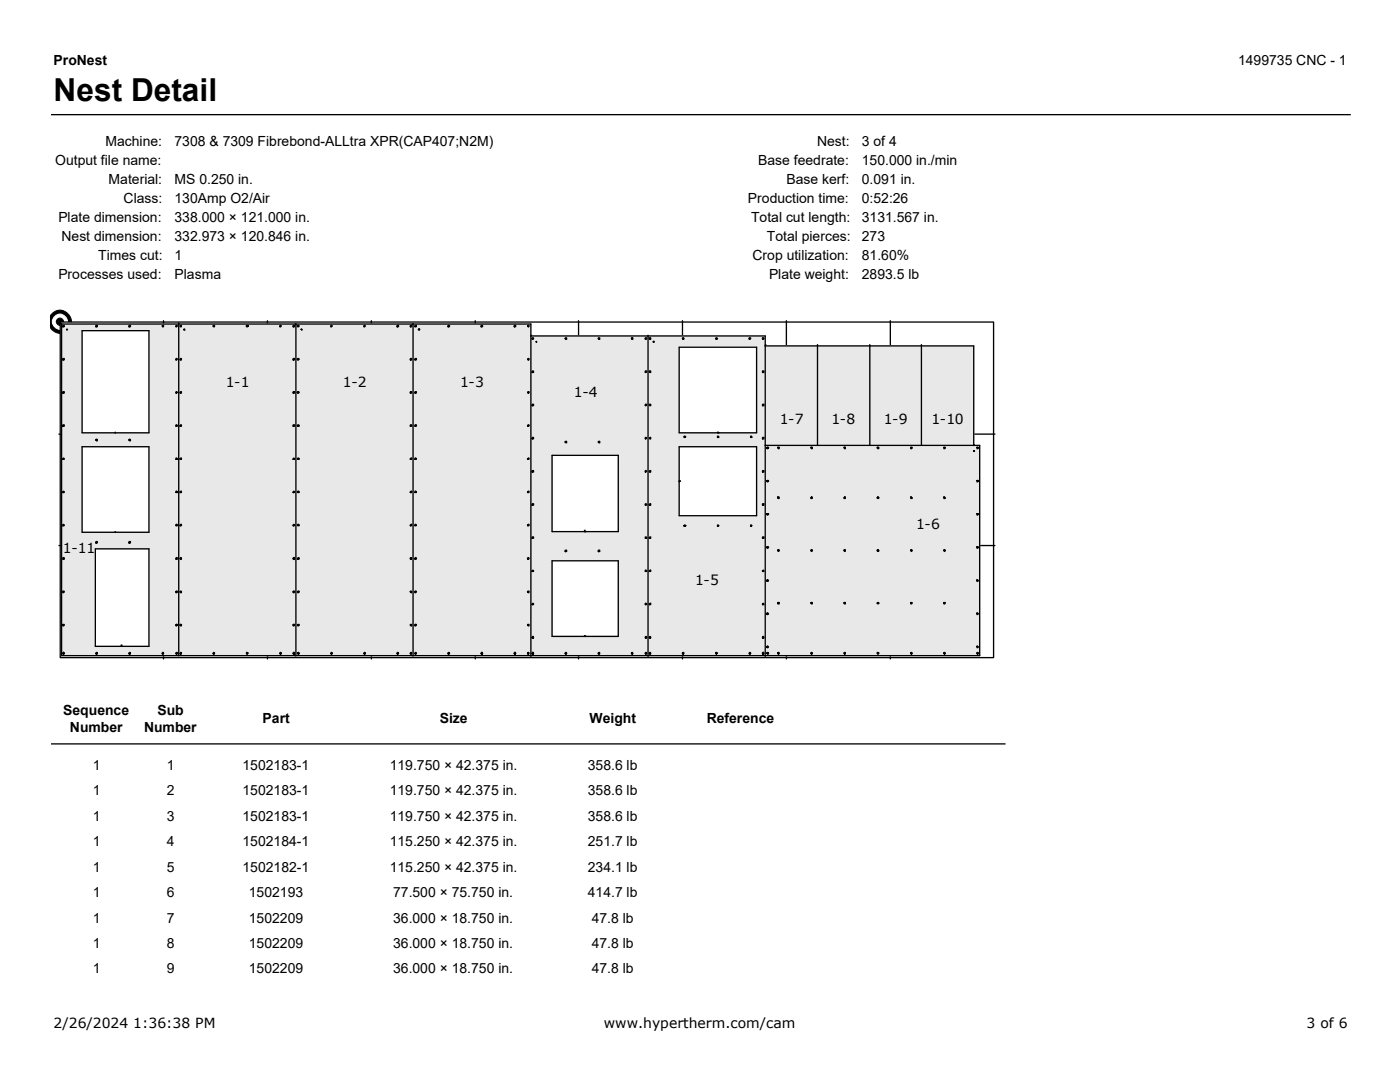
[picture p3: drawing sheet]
<svg xmlns="http://www.w3.org/2000/svg" width="279mm" height="216mm" viewBox="0 0 279 216" stroke-linecap="round" stroke-linejoin="round" font-family="sans-serif">
<path d="M10.2 22.9h259.4" fill="none" stroke="#000" stroke-width=".26"/>
<g fill="#000" stroke="#000" stroke-width=".2">
<path d="M10.4 62.6a2.28 2.28 0 0 1 3.2 0 2.28 2.28 0 0 1 0 3.2 2.28 2.28 0 0 1-3.2 0l-.3-.5v-2.2z" fill-rule="evenodd"/>
<circle cx="12" cy="64.2" r=".72"/>
</g>
<circle cx="12" cy="64.2" r="1.5" fill="#fff" stroke="#fff" stroke-width=".2"/>
<path d="M12 64.3h186.3v66.9h-186.3z" fill-rule="evenodd" fill="#fff" stroke="#000" stroke-width=".26"/>
<g fill="none" stroke="#000" stroke-width=".26">
<path d="M12 64.7h94v66.3M12.3 64.5v66.3h183.2v-41.9h-42.8M12.6 71.5h.2v.3h-.2zM12.6 71.8h.1M12.6 78.2h.2v.2h-.2zM12.6 78.4h.1M12.6 64.9h.2v.3h-.2zM12.6 65.2h.1M12.7 71.7l-.1 .1M12.7 78.3l-.1 .1M12.7 65.1l-.1 .1M13.3 65.7h.1"/>
<path d="M13.3 65.7h.2l-.2 .1zM13.3 65.7v.1M16.4 66h13.3v20.4h-13.3zM19.2 64.9h.2v.3h-.2zM19.2 65.2h.1M19.3 65.1l-.1 .1M25.8 64.9h.2v.3h-.2zM25.8 65.2h.1M25.9 65.1l-.1 .1M32.4 65.1l.2-.2v.3zM32.5 65.1h-.1l.1 .1M32.5 65.2h.1"/>
<path d="M32.6 64v.5M35.1 78.2l.3 .1-.1 .1h-.2zM35.1 78.4h.1M35.1 71.5l.3 .2-.1 .1h-.2zM35.1 71.8h.1M35.1 64.9l.3 .2-.1 .1h-.2zM35.1 65.2h.1M35.3 78.3l-.2 .1M35.3 71.7l-.2 .1M35.3 65.1l-.2 .1M35.7 64.4v66.4M36.1 78.3h-.2l.2 .1"/>
<path d="M36.1 78.2h.1v.2l-.3-.1zM36.1 78.4h.1M36.1 71.7h-.2l.2 .1M36.1 71.5h.1v.3l-.3-.1zM36.1 71.8h.1M36.1 65.1h-.2l.2 .1M36.1 64.9h.1v.3l-.3-.1zM36.1 65.2h.1M36.7 65.7h.2M36.7 65.7l.2 .1zM36.7 65.7l.2 .1M42.7 64.9h.1v.3l-.3-.1z"/>
<path d="M42.7 65.2h.1M42.8 65.1h-.3l.2 .1M49.1 65.1l.2-.2 .2 .2-.1 .1zM49.3 65.2h.1M49.4 65.1l-.1 .1M53.4 64v.5M55.9 64.9l.2 .2-.1 .1h-.1zM55.9 65.2h.1M56 65.1l-.1 .1M58.5 78.2h.3v.2h-.3zM58.5 78.4h.2M58.5 71.5h.3v.3h-.3z"/>
<path d="M58.5 71.8h.2M58.5 64.9h.3v.3h-.3zM58.5 65.2h.2M58.7 78.3l-.2 .1M58.7 71.7l-.2 .1M58.7 65.1l-.2 .1M59.1 64.7v66.1M59.5 78.2l.2 .1-.1 .1-.3-.1zM59.5 78.4h.1M59.5 71.5l.2 .2-.1 .1-.3-.1zM59.5 71.8h.1M59.5 64.9l.2 .2-.1 .1-.3-.1z"/>
<path d="M59.5 65.2h.1M59.6 78.3l-.1 .1M59.6 71.7l-.1 .1M59.6 65.1l-.1 .1M60.1 65.7h.1M60.1 65.7l.1 .1zM60.1 65.7l.1 .1M66.1 64.9l.2 .2-.1 .1h-.1zM66.1 65.2h.1M66.2 65.1l-.1 .1M72.7 64.9l.2 .2-.1 .1h-.1zM72.7 65.2h.1"/>
<path d="M72.8 65.1l-.1 .1M74.1 64v.5M79.3 64.9h.2v.3h-.2zM79.3 65.2h.1M79.4 65.1l-.1 .1M81.9 78.2h.3v.2h-.3zM81.9 78.4h.1M81.9 71.5h.3v.3h-.3zM81.9 71.8h.1M81.9 64.9h.3v.3h-.3zM81.9 65.2h.1M82 78.3l-.1 .1"/>
<path d="M82 71.7l-.1 .1M82 65.1l-.1 .1M82.4 64.7v66.1M82.8 78.2h.3v.2h-.3zM82.8 78.4h.1M82.8 71.5h.3v.3h-.3zM82.8 71.8h.1M82.8 64.9h.3v.3h-.3zM82.8 65.2h.1M83 78.3l-.2 .1M83 71.7l-.2 .1M83 65.1l-.2 .1"/>
<path d="M83.5 65.7l.1 .1 .2-.1zM83.6 65.7h.1M83.6 65.7v.1M89.4 64.9h.3v.3h-.3zM89.4 65.2h.2M89.6 65.1l-.2 .1M94.9 64v.5M96 64.9h.3v.3h-.3zM96 65.2h.2M96.2 65.1l-.2 .1M102.6 64.9h.3v.3h-.3zM102.6 65.2h.2"/>
<path d="M102.8 65.1l-.2 .1M105.4 78.2h.2v.2l-.3-.1zM105.4 78.4h.1M105.4 71.5h.2v.3l-.3-.1zM105.4 71.8h.1M105.4 64.9h.2v.3l-.3-.1zM105.4 65.2h.1M105.6 78.3h-.3l.1 .1M105.6 71.7h-.3l.1 .1M105.6 65.1h-.3l.1 .1M106.1 66.9l-.1 .1h46.7v64M106.2 74.1h.3v.2h-.3z"/>
<path d="M106.2 74.3h.1M106.2 67.6l.1-.2v.2M106.2 67.4h.3l-.2 .3zM106.2 67.6l.1 .1M106.3 74.2v-.1l-.1 .2M107 68.2h.1M107 68.1l.1 .1zM112.8 67.6l.2-.2v.2M112.8 67.4h.3v.3zM112.8 67.6l.2 .1M115.5 64v3M119.4 67.6l.2-.2v.2"/>
<path d="M119.4 67.4h.3v.3zM119.4 67.6l.2 .1M126 67.4h.3v.3zM126.2 67.4l-.2 .2zM126.2 67.6v.1M128.8 74.1h.3l-.2 .2h-.1zM128.8 74.3h.1M128.8 67.6v-.2l.1 .2M128.8 67.4h.3l-.2 .3h-.1zM128.8 67.6v.1M128.9 74.2l-.1-.1v.2M129.3 66.9v64.1"/>
<path d="M129.6 74.1h.3v.2zM129.6 67.4h.3v.3zM129.7 74.2v-.1l-.1 .1 .1 .1M129.7 74.3h.1M129.7 67.4l-.1 .2zM129.7 67.6v.1M130.4 68.2h.1zM130.4 68.1l.1 .1zM135.5 69.3h15.5v17.1h-15.5zM136.2 67.4h.3v.3zM136.2 64v3M136.3 67.6h-.1l.1-.2 .2 .2"/>
<path d="M136.3 67.6v.1M142.9 67.6v-.2l.2 .2M142.9 67.4l.3 .2-.1 .1-.3-.1zM142.9 67.6v.1M149.5 67.6v-.2l.2 .2M149.5 67.4h.3l-.1 .3h-.2zM149.5 67.6v.1M152.2 74.1h.3v.2h-.3zM152.2 74.3h.1M152.2 67.6v-.2l.1 .2M152.2 67.4h.3l-.2 .3zM152.2 67.6l.1 .1"/>
<path d="M152.3 74.2l-.1-.1v.2M152.8 68.8l-.1 .2h41.6v19.9l.2-.2M156.9 64v4.9M163.2 68.8v20.1M173.6 68.8v20.1M177.7 64v4.9M183.9 68.8v20.1M11.8 86.6h.4M12.6 98.3h.1M12.6 91.7h.1M12.6 84.8h.2v.2h-.2zM12.6 85h.1"/>
<path d="M12.7 98.1l-.1 .2M12.7 98l.1 .3h-.2zM12.7 91.5l-.1 .2M12.7 91.4l.1 .3h-.2zM12.7 84.9l-.1 .1M16.4 89.1h13.3v17.1h-13.3zM19.2 87.7h.2v.2zM19.2 87.8l.1 .1M19.3 87.7l-.1 .1M23 86.2v.2M25.8 87.7h.2v.2zM25.8 87.8l.1 .1"/>
<path d="M25.9 87.7l-.1 .1M35.1 98l.3 .3h-.3zM35.1 98.3h.1M35.1 91.4l.3 .3h-.3zM35.1 91.7h.1M35.1 84.8l.3 .2h-.3zM35.1 85h.1M35.3 98.1l-.2 .2M35.3 91.5l-.2 .2M35.3 84.9l-.2 .1M36.1 98.1h-.2l.2 .2M36.1 98h.1v.3h-.3z"/>
<path d="M36.1 98.3h.1M36.1 91.5h-.2l.2 .2M36.1 91.4h.1v.3h-.3zM36.1 91.7h.1M36.1 84.9h-.2l.2 .1M36.1 84.8h.1v.2h-.3zM36.1 85h.1M58.5 84.8h.3v.2h-.3zM58.5 85h.2M58.5 91.7h.2M58.5 98.3h.2M58.7 84.9l-.2 .1"/>
<path d="M58.7 91.5l-.2 .2M58.7 91.4l.1 .3h-.3zM58.7 98.1l-.2 .2M58.7 98l.1 .3h-.3zM59.5 84.8l.2 .2h-.2l-.2-.1zM59.5 85h.1M59.5 91.4l.2 .3h-.2l-.2-.2zM59.5 91.7h.1M59.5 98l.2 .3h-.2l-.2-.2zM59.5 98.3h.1M59.6 84.9l-.1 .1M59.6 91.5l-.1 .2"/>
<path d="M59.6 98.1l-.1 .2M81.9 84.8h.3v.2h-.3zM81.9 85h.1M81.9 91.7h.1M81.9 98.3h.1M82 84.9l-.1 .1M82 91.5l-.1 .2M82 91.4h.2v.3h-.3zM82 98.1l-.1 .2M82 98h.2v.3h-.3zM82.8 84.8h.3v.2h-.3zM82.8 85h.1"/>
<path d="M82.8 91.4l.3 .3h-.3zM82.8 91.7h.1M82.8 98l.3 .3h-.3zM82.8 98.3h.1M83 84.9l-.2 .1M83 91.5l-.2 .2M83 98.1l-.2 .2M105.4 98h.2v.3h-.3zM105.4 98.3h.1M105.4 91.4h.2v.3h-.3zM105.4 91.7h.1M105.4 84.8h.2v.2h-.3z"/>
<path d="M105.4 85h.1M105.6 98.1l-.3 .2h.1M105.6 91.5l-.3 .2h.1M105.6 84.9h-.3l.1 .1M106.2 93.9h.3v.3h-.3zM106.2 94.2h.1M106.2 87.3h.3v.3h-.3zM106.2 87.6h.1M106.2 80.7h.3v.2h-.3zM106.2 80.9h.1M106.3 94l-.1 .2M106.3 87.4l-.1 .2"/>
<path d="M106.3 80.8l-.1 .1M110.2 90.9h13.2v15.2h-13.2zM112.8 88.2l.2-.1v.1M112.8 88.1h.3v.2zM112.8 88.2l.2 .1M119.4 88.2l.2-.1v.1M119.4 88.1h.3v.2zM119.4 88.2l.2 .1M128.8 93.9l.3 .1-.2 .2h-.1zM128.8 94.2h.1M128.8 87.3l.3 .1-.2 .2h-.1zM128.8 87.6h.1"/>
<path d="M128.8 80.7h.3l-.2 .2h-.1zM128.8 80.9h.1M128.9 94l-.1 .2M128.9 87.4l-.1 .2M128.9 80.8l-.1 .1M129.6 87.4l.3-.1v.3zM129.6 80.7h.3v.2zM129.7 94h-.1l.1 .2M129.7 93.9h.2v.3l-.3-.2zM129.7 94.2h.1M129.7 87.4h-.1l.1 .2M129.7 87.6h.1"/>
<path d="M129.7 80.8h-.1l.1 .1M129.7 80.9h.1M135.5 96l.2-.1 .1 .1M135.5 89.1h15.5v13.8h-15.5zM136.6 87l.3 .2-.2 .1-.2-.1zM136.6 87.3h.1M136.7 87.2l-.1 .1M143.2 87l.3 .3h-.3zM143.2 87.3h.1M143.3 86.2h-.1l.1 .2M143.3 86.4h.1M143.3 87.2l-.1 .1"/>
<path d="M149.8 87l.3 .3h-.3zM149.8 87.3h.1M149.9 87.2l-.1 .1M152.2 93.9h.3v.3h-.3zM152.2 94.2h.1M152.2 87.3h.3v.3h-.3zM152.2 87.6h.1M152.2 80.7h.3v.2h-.3zM152.2 80.9h.1M152.3 94l-.1 .2M152.3 87.4l-.1 .2M152.3 80.8l-.1 .1"/>
<path d="M153.1 89.3l.1 .1M153.1 89.3h.3l-.2 .2-.2-.1zM153.1 89.3h.1M153.1 95.9l.1 .1M153.1 95.9h.3l-.2 .3-.2-.2zM153.1 95.9h.1M155.2 99.2l.3 .1h-.1M155.2 99.2h.3v.3h-.3zM155.2 99.2v.1M155.2 89.3h.3l-.1 .1M155.2 89.3h.3v.2zM155.2 89.3h.1"/>
<path d="M161.8 89.3h.3v.2zM161.8 89.3h.2M162 99.2l.1 .1h-.1M162 99.2h.1v.3h-.3zM162 99.2l-.2 .1M162 89.3h.1l-.1 .1M168.4 99.3l.3-.1v.3h-.3zM168.4 89.3h.3v.2zM168.4 89.3h.2M168.6 99.2l.1 .1M168.6 99.2l-.2 .1M168.6 89.3l.1 .1"/>
<path d="M175 99.3l.2-.1 .2 .1-.1 .2zM175 89.4l.2-.1 .2 .1-.1 .1zM175 89.3h.2M175.2 99.2l.1 .1M175.2 99.2l-.2 .1M175.2 89.3l.1 .1M181.8 99.2l.1 .1M181.8 99.2l.2 .3h-.2zM181.8 99.2v.1M181.8 89.3l.1 .1M181.8 89.3h.2l-.1 .2h-.1zM181.8 89.3h.1"/>
<path d="M188.4 99.2l.1 .1M188.4 99.2l.2 .3h-.2zM188.4 99.2v.1M188.4 89.3l.1 .1M188.4 89.3h.2l-.1 .2h-.1zM188.4 89.3h.1M194.3 89.9l.2 .2M194.3 89.9l.2 .2zM194.3 89.9v.2M194.3 86.6h4.3M195 95.9l.1 .1M195 95.9h.3l-.2 .3h-.1z"/>
<path d="M195 95.9h.1M195 89.3l.1 .1M195 89.3h.3l-.2 .2h-.1zM195 89.3h.1M11.8 108.9h.4M12.6 118h.2l-.1 .3zM12.6 118.1l.1 .2M12.6 111.5l.1 .1M12.6 104.9h.1M12.7 118l-.1 .1M12.7 111.4l-.1 .1M12.7 111.2l.1 .2-.1 .2-.1-.1z"/>
<path d="M12.7 104.8l-.1 .1M12.7 104.6l.1 .3h-.2zM19 109.5h10.7v19.5h-10.7zM19.2 108.1h.2v.2h-.2zM19.2 108.3h.1M19.3 108.2l-.1 .1M23 106.1v.1M25.8 108.1h.2v.2h-.2zM25.8 108.3h.1M25.9 108.2l-.1 .1M35.1 118h.3l-.1 .3h-.2zM35.1 118.1v.2"/>
<path d="M35.1 111.5v.1M35.1 104.6l.3 .3h-.3zM35.1 104.9h.1M35.3 118l-.2 .1M35.3 111.4l-.2 .1M35.3 111.2l.1 .2-.1 .2-.2-.1zM35.3 104.8l-.2 .1M35.9 118h.3v.3zM36.1 118l-.2 .1h.2M36.1 118.1v.2M36.1 111.4l-.2 .1h.2M36.1 111.2l.1 .2-.1 .2-.2-.1z"/>
<path d="M36.1 111.5v.1M36.1 104.8h-.2l.2 .1M36.1 104.6h.1v.3h-.3zM36.1 104.9h.1M58.5 104.9h.2M58.5 111.5l.2 .1M58.5 118h.3l-.1 .3zM58.5 118.1l.2 .2M58.7 104.8l-.2 .1M58.7 104.6l.1 .3h-.3zM58.7 111.4l-.2 .1M58.7 111.2l.1 .2-.1 .2-.2-.1z"/>
<path d="M58.7 118l-.2 .1M59.5 104.6l.2 .3h-.2l-.2-.1zM59.5 104.9h.1M59.5 111.5v.1M59.5 118h.2l-.1 .3-.3-.2zM59.5 118.1v.2M59.6 104.8l-.1 .1M59.6 111.4l-.1 .1M59.6 111.2l.1 .2-.1 .2-.3-.1zM59.6 118l-.1 .1M81.9 104.9h.1M81.9 111.5l.1 .1"/>
<path d="M81.9 118h.3v.3zM81.9 118.1l.1 .2M82 104.8l-.1 .1M82 104.6h.2v.3h-.3zM82 111.4l-.1 .1M82 111.2l.2 .2-.2 .2-.1-.1zM82 118l-.1 .1M82.8 104.6l.3 .3h-.3zM82.8 104.9h.1M82.8 111.5v.1M82.8 118h.3l-.1 .3h-.2zM82.8 118.1v.2"/>
<path d="M83 104.8l-.2 .1M83 111.4l-.2 .1M83 111.2l.1 .2-.1 .2-.2-.1zM83 118l-.2 .1M105.3 118h.3v.3zM105.4 118.1v.2M105.4 111.2l.2 .2-.2 .2-.1-.1zM105.4 111.5v.1M105.4 104.6h.2v.3h-.3zM105.4 104.9h.1M105.6 118l-.3 .1h.1M105.6 111.4l-.3 .1h.1"/>
<path d="M105.6 104.8l-.3 .1h.1M106.2 113.9l.1-.1 .2 .2h-.3zM106.2 114h.1M106.2 107.1h.3v.3h-.3zM106.2 107.4h.1M106.2 100.5h.3v.3h-.3zM106.2 100.8h.1M106.3 113.9l-.1 .1M106.3 107.3l-.1 .1M106.3 100.7l-.1 .1M110.2 111.9h13.2v15.1h-13.2zM112.8 109.8h.3v.2h-.3z"/>
<path d="M112.8 110h.2M113 109.9l-.2 .1M116.8 105.8h-.1v.3h.1M116.8 106.1h.1M119.4 109.8h.3v.2h-.3zM119.4 110h.2M119.6 109.9l-.2 .1M128.8 100.5l.3 .3h-.3zM128.8 100.8h.1M128.8 107.1l.3 .3h-.3zM128.8 107.4h.1M128.8 113.8l.3 .2h-.3z"/>
<path d="M128.8 114h.1M128.9 100.7l-.1 .1M128.9 107.3l-.1 .1M128.9 113.9l-.1 .1M129.6 100.7l.3-.2v.3h-.3zM129.6 113.9l.3-.1v.2h-.3zM129.7 100.7h-.1l.1 .1M129.7 100.8h.1M129.7 107.3h-.1l.1 .1M129.7 107.1h.2v.3h-.3zM129.7 107.4h.1M129.7 113.9h-.1l.1 .1"/>
<path d="M129.7 114h.1M136.5 104.9l.1-.1 .3 .1-.2 .1zM136.6 105h.1M136.7 104.9l-.1 .1M143.2 104.8l.3 .1-.2 .1h-.1zM143.2 105h.1M143.3 104.9l-.1 .1M149.8 104.8l.3 .1-.2 .1h-.1zM149.8 105h.1M149.9 104.9l-.1 .1M152.2 113.9l.1-.1 .2 .2h-.3zM152.2 114h.1"/>
<path d="M152.2 107.1h.3v.3h-.3zM152.2 107.4h.1M152.2 100.5h.3v.3h-.3zM152.2 100.8h.1M152.3 113.9l-.1 .1M152.3 107.3l-.1 .1M152.3 100.7l-.1 .1M153.1 115.7l.1 .2M153.1 115.7l.3 .2-.2 .1-.2-.1zM153.1 115.7v.2M153.1 109.1l.1 .2M153.1 109.1h.3l-.2 .3-.2-.1z"/>
<path d="M153.1 109.1v.2M153.1 102.5l.1 .1M153.1 102.5h.3l-.2 .3-.2-.2zM153.1 102.5h.1M155.2 109.8h.3l-.1 .1M155.2 109.8h.1M155.4 109.7l.1 .1-.1 .2-.2-.1zM161.8 109.8h.2M162 109.8h.1l-.1 .1M162 109.7l.1 .1-.1 .2-.2-.1zM168.4 109.8h.2M168.6 109.8l.1 .1"/>
<path d="M168.6 109.7l.1 .1-.1 .2-.2-.1zM175 109.8h.2M175.2 109.8l.1 .1M175.2 109.7l.2 .2-.2 .1-.2-.1zM181.8 109.8l.1 .1M181.8 109.8h.1M181.9 109.7l.1 .1-.1 .2-.1-.1zM188.4 109.8l.1 .1M188.4 109.8h.1M188.5 109.7l.1 .1-.1 .2-.1-.1zM195 115.7l.1 .2M195 115.7l.3 .2-.2 .1h-.1z"/>
<path d="M195 115.7v.2M195 109.1l.1 .2M195 109.1h.3l-.2 .3h-.1zM195 109.1v.2M195 102.5l.1 .1M195 102.5h.3l-.2 .3h-.1zM195 102.5h.1M195.6 108.9h3M12.6 130.4h.1M12.6 124.7l.1-.1v.1M12.6 124.6h.2l-.1 .3zM12.6 124.7l.1 .2"/>
<path d="M12.7 130.3l-.1 .1M12.7 130.2l.1 .1-.1 .3-.1-.2zM19.2 130.4h.1M19.3 130.3l-.1 .1M19.3 130.2l.1 .1-.1 .3-.1-.2zM24.3 128.7h-.1l.1 .3M25.8 130.3l.1-.1 .1 .1-.1 .3zM25.8 130.4h.1M25.9 130.3l-.1 .1M32.5 130.3l-.1 .1h.1M32.5 130.2l.1 .1-.1 .3-.1-.2zM32.5 130.4h.1"/>
<path d="M32.6 130.8v.7M35.1 124.7v-.1l.2 .1M35.1 124.6h.3l-.1 .3h-.2zM35.1 124.7v.2M35.1 130.4h.1M35.3 130.3l-.2 .1M35.3 130.2l.1 .1-.1 .3-.2-.2zM35.9 124.6h.3v.3zM36.1 124.6l-.2 .1zM36.1 124.7v.2M36.1 130.3l-.2 .1h.2M36.1 130.2l.1 .1-.1 .3-.2-.2z"/>
<path d="M36.1 130.4h.1M42.7 130.2l.1 .1-.1 .3-.2-.2zM42.7 130.4h.1M42.8 130.3l-.3 .1h.2M49.1 130.3l.2-.1 .2 .1-.2 .3zM49.3 130.4h.1M49.4 130.3l-.1 .1M53.4 130.8v.7M55.9 130.4h.1M56 130.3l-.1 .1M56 130.2l.1 .1-.1 .3-.1-.2zM58.5 124.7v-.1l.2 .1"/>
<path d="M58.5 124.6h.3l-.1 .3zM58.5 124.7l.2 .2M58.5 130.4h.2M58.7 130.3l-.2 .1M58.7 130.2l.1 .1-.1 .3-.2-.2zM59.3 130.3l.3-.1 .1 .2-.1 .2zM59.5 124.7v-.1l.1 .1M59.5 124.6h.2l-.1 .3-.3-.2zM59.5 124.7v.2M59.5 130.4h.1M59.6 130.3l-.1 .1M66.1 130.3l.1-.1 .1 .1-.1 .3z"/>
<path d="M66.1 130.4h.1M66.2 130.3l-.1 .1M72.7 130.3l.1-.1 .1 .1-.1 .3zM72.7 130.4h.1M72.8 130.3l-.1 .1M74.1 130.8v.7M79.3 130.4h.1M79.4 130.3l-.1 .1M79.4 130.2l.1 .1-.1 .3-.1-.2zM81.9 124.7l.1-.1v.1M81.9 124.6h.3v.3zM81.9 124.7l.1 .2"/>
<path d="M81.9 130.4h.1M82 130.3l-.1 .1M82 130.2l.2 .1-.2 .3-.1-.2zM82.8 124.7v-.1l.2 .1M82.8 124.6h.3l-.1 .3h-.2zM82.8 124.7v.2M82.8 130.4h.1M83 130.3l-.2 .1M83 130.2l.1 .1-.1 .3-.2-.2zM89.4 130.3l.2-.1 .1 .1-.1 .3zM89.4 130.4h.2M89.6 130.3l-.2 .1"/>
<path d="M94.9 130.8v.7M96 130.3l.2-.1 .1 .1-.1 .3zM96 130.4h.2M96.2 130.3l-.2 .1M102.6 130.4h.2M102.8 130.3l-.2 .1M102.8 130.2l.1 .1-.1 .3-.2-.2zM105.3 124.6h.3v.3zM105.4 130.2l.2 .1-.2 .3-.1-.2zM105.4 130.4h.1M105.4 124.7h-.1l.1-.1 .2 .1M105.4 124.7v.2"/>
<path d="M105.6 130.3l-.3 .1h.1M106.2 130.4h.1M106.2 127.1l.1-.1 .2 .1-.2 .3zM106.2 127.3h.1M106.2 120.6h.1M106.3 130.3l-.1 .1M106.3 130.2l.2 .1-.2 .3-.1-.2zM106.3 127.1l-.1 .2M106.3 120.5l-.1 .1M106.3 120.4l.2 .2h-.3zM112.8 130.3l.2-.1 .1 .1-.1 .3zM112.8 130.4h.2"/>
<path d="M113 130.3l-.2 .1M115.5 130.8v.7M116.8 126.9h-.1l.1 .1M116.8 127h.1M119.4 130.3l.2-.1 .1 .1-.1 .3zM119.4 130.4h.2M119.6 130.3l-.2 .1M126.2 130.3l-.2 .1h.2M126.2 130.2l.1 .1-.1 .3-.2-.2zM126.2 130.4h.1M128.8 120.4l.3 .2h-.3zM128.8 120.6h.1"/>
<path d="M128.8 127.1l.1-.1 .2 .1-.2 .3zM128.8 127.3h.1M128.8 130.3l.1-.1 .2 .1-.2 .3zM128.8 130.4h.1M128.9 120.5l-.1 .1M128.9 127.1l-.1 .2M128.9 130.3l-.1 .1M129.6 127.1l.1-.1 .2 .1-.2 .3zM129.6 130.3l.1-.1 .2 .1-.2 .3zM129.7 120.5h-.1l.1 .1M129.7 120.4h.2v.2h-.3zM129.7 120.6h.1"/>
<path d="M129.7 127.1l-.1 .2h.1M129.7 127.3h.1M129.7 130.3l-.1 .1h.1M129.7 130.4h.1M136.2 130.3l.1-.1 .2 .1-.2 .3zM136.2 130.8v.7M136.3 130.4h.1M136.5 130.3l-.3 .1h.1M142.8 130.3l.1-.1 .3 .1-.3 .3zM142.9 130.4h.1M143.1 130.3l-.2 .1M149.5 130.4h.1"/>
<path d="M149.7 130.3l-.2 .1M149.7 130.2l.1 .1-.1 .3-.2-.2zM152.2 120.6h.1M152.2 127.1l.1-.1 .2 .1-.2 .3zM152.2 127.3h.1M152.2 130.3l.1-.1 .2 .1-.2 .3zM152.2 130.4h.1M152.3 120.5l-.1 .1M152.3 120.4l.2 .2h-.3zM152.3 127.1l-.1 .2M152.3 130.3l-.1 .1M153 130.3l.2-.1 .2 .2-.2 .2z"/>
<path d="M153.1 122.4l.1 .1M153.1 122.4l.3 .1-.2 .1-.2-.1zM153.1 122.4v.1M153.1 129l.1 .1M153.1 129l.3 .1-.2 .1-.2-.1zM153.1 129v.1M153.1 130.3l.1 .1M153.1 130.3h.1M155.2 120.2h.3l-.1 .2M155.2 120.2h.3v.3h-.3zM155.2 120.2v.2M155.2 130.3h.3l-.1 .1"/>
<path d="M155.2 130.3h.1M155.4 130.2l.1 .1-.1 .3-.2-.2zM156.9 130.8v.7M161.8 120.2h.3v.3zM161.8 130.3h.2M162 120.2h.1l-.1 .2M162 120.2l-.2 .2M162 130.3h.1l-.1 .1M162 130.2l.1 .1-.1 .3-.2-.2zM168.4 130.3h.2M168.4 120.2h.3v.3zM168.6 130.3l.1 .1"/>
<path d="M168.6 130.2l.1 .1-.1 .3-.2-.2zM168.6 120.2l.1 .2M168.6 120.2l-.2 .2M175 130.3h.2M175 120.4l.2-.2 .2 .2-.1 .1zM175.2 130.3l.1 .1M175.2 130.2l.2 .1-.2 .3-.2-.3zM175.2 120.2l.1 .2M175.2 120.2l-.2 .2M177.7 130.8v.7M181.8 130.3l.1 .1M181.8 130.3h.1"/>
<path d="M181.8 120.2l.1 .2M181.8 120.2h.2l-.1 .3h-.1zM181.8 120.2v.2M181.9 130.2l.1 .1-.1 .3-.1-.2zM188.4 130.3l.1 .1M188.4 130.3h.1M188.4 120.2l.1 .2M188.4 120.2h.2l-.1 .3h-.1zM188.4 120.2v.2M188.5 130.2l.1 .1-.1 .3-.1-.2zM195 122.4l.1 .1M195 122.4l.3 .1-.2 .1h-.1z"/>
<path d="M195 122.4v.1M195 129l.1 .1M195 129l.3 .1-.2 .1h-.1zM195 129v.1M195 130.3l.1 .1M195 130.3h.1M195.1 130.2l.2 .1-.2 .3-.1-.2zM10.2 148.4h190.5"/>
</g>
<path d="M42.7 130.2l-.2 .1 .2 .3 .1-.2zM49.3 130.2l-.2 .1 .2 .3 .2-.3zM56 130.2l-.1 .1 .1 .3 .1-.2zM58.7 130.2l-.2 .1 .2 .3 .1-.2zM58.5 124.6l.2 .3 .1-.3zM58.5 118l.2 .3 .1-.3zM58.7 111.2l-.2 .2 .2 .2 .1-.1zM58.7 104.6l-.2 .3h.3zM58.7 98l-.2 .3h.3zM58.7 91.4l-.2 .3h.3zM58.5 84.8v.2h.3v-.2zM58.5 78.2v.2h.3v-.2zM58.5 71.5v.3h.3v-.3zM58.5 64.9v.3h.3v-.3zM55.9 64.9v.3h.1l.1-.1zM49.1 65.1l.2 .1 .2-.1-.1-.2zM42.7 64.9l-.2 .2 .3 .1v-.3zM36.1 64.9l-.2 .2 .3 .1v-.3zM36.7 65.7l.2 .1zM36.1 71.5l-.2 .2 .3 .1v-.3zM36.1 78.2l-.2 .1 .3 .1v-.2zM36.1 84.8l-.2 .2h.3v-.2zM36.1 91.4l-.2 .3h.3v-.3zM36.1 98l-.2 .3h.3v-.3zM36.1 104.6l-.2 .3h.3v-.3zM36.1 111.2l-.2 .2 .2 .2 .1-.1zM35.9 118l.3 .3v-.3zM35.9 124.6l.3 .3v-.3zM36.1 130.2l-.2 .1 .2 .3 .1-.2zM19.2 87.7l.2 .2v-.2zM16.4 66v20.4h13.3v-20.4zM25.8 87.7l.2 .2v-.2zM35.1 91.4v.3h.3zM35.1 84.8v.2h.3zM35.1 78.2v.2h.2l.1-.1zM35.1 71.5v.3h.2l.1-.1zM35.1 64.9v.3h.2l.1-.1zM32.4 65.1l.2 .1v-.3zM25.8 64.9v.3h.2v-.3zM19.2 64.9v.3h.2v-.3zM12.6 64.9v.3h.2v-.3zM13.3 65.7v.1l.2-.1zM12.6 71.5v.3h.2v-.3zM12.6 78.2v.2h.2v-.2zM12.6 84.8v.2h.2v-.2zM12.7 91.4l-.1 .3h.2zM12.7 98l-.1 .3h.2zM12.7 104.6l-.1 .3h.2zM19.3 130.2l-.1 .1 .1 .3 .1-.2zM19 109.5v19.5h10.7v-19.5zM25.9 130.2l-.1 .1 .1 .3 .1-.2zM32.5 130.2l-.1 .1 .1 .3 .1-.2zM35.3 130.2l-.2 .1 .2 .3 .1-.2zM35.1 124.6v.3h.2l.1-.3zM35.1 118v.3h.2l.1-.3zM35.3 111.2l-.2 .2 .2 .2 .1-.1zM35.1 104.6v.3h.3zM35.1 98v.3h.3zM25.8 108.1v.2h.2v-.2zM16.4 89.1v17.1h13.3v-17.1zM19.2 108.1v.2h.2v-.2zM12.7 111.2l-.1 .2 .1 .2 .1-.1zM12.6 118l.1 .3 .1-.3zM12.6 124.6l.1 .3 .1-.3zM12.7 130.2l-.1 .1 .1 .3 .1-.2zM66.2 130.2l-.1 .1 .1 .3 .1-.2zM72.8 130.2l-.1 .1 .1 .3 .1-.2zM79.4 130.2l-.1 .1 .1 .3 .1-.2zM82 130.2l-.1 .1 .1 .3 .2-.2zM81.9 124.6l.3 .3v-.3zM81.9 118l.3 .3v-.3zM82 111.2l-.1 .2 .1 .2 .2-.1zM82 104.6l-.1 .3h.3v-.3zM82 98l-.1 .3h.3v-.3zM82 91.4l-.1 .3h.3v-.3zM81.9 84.8v.2h.3v-.2zM81.9 78.2v.2h.3v-.2zM81.9 71.5v.3h.3v-.3zM81.9 64.9v.3h.3v-.3zM79.3 64.9v.3h.2v-.3zM72.7 64.9v.3h.1l.1-.1zM66.1 64.9v.3h.1l.1-.1zM59.5 64.9l-.2 .2 .3 .1 .1-.1zM60.1 65.7l.1 .1zM59.5 71.5l-.2 .2 .3 .1 .1-.1zM59.5 78.2l-.2 .1 .3 .1 .1-.1zM59.5 84.8l-.2 .1 .2 .1h.2zM59.5 91.4l-.2 .1 .2 .2h.2zM59.5 98l-.2 .1 .2 .2h.2zM59.5 104.6l-.2 .2 .2 .1h.2zM59.6 111.2l-.3 .3 .3 .1 .1-.1zM59.5 118l-.2 .1 .3 .2 .1-.3zM59.5 124.6l-.2 .1 .3 .2 .1-.3zM59.3 130.3l.3 .3 .1-.2-.1-.2zM89.6 130.2l-.2 .1 .2 .3 .1-.2zM96.2 130.2l-.2 .1 .2 .3 .1-.2zM102.8 130.2l-.2 .1 .2 .3 .1-.2zM105.4 130.2l-.1 .1 .1 .3 .2-.2zM105.3 124.6l.3 .3v-.3zM105.3 118l.3 .3v-.3zM105.4 111.2l-.1 .2 .1 .2 .2-.1zM105.4 104.6l-.1 .3h.3v-.3zM105.4 98l-.1 .3h.3v-.3zM105.4 91.4l-.1 .3h.3v-.3zM105.4 84.8l-.1 .2h.3v-.2zM105.4 78.2l-.1 .1 .3 .1v-.2zM105.4 71.5l-.1 .2 .3 .1v-.3zM105.4 64.9l-.1 .2 .3 .1v-.3zM102.6 64.9v.3h.3v-.3zM96 64.9v.3h.3v-.3zM89.4 64.9v.3h.3v-.3zM82.8 64.9v.3h.3v-.3zM83.5 65.7l.1 .1 .2-.1zM82.8 71.5v.3h.3v-.3zM82.8 78.2v.2h.3v-.2zM82.8 84.8v.2h.3v-.2zM82.8 91.4v.3h.3zM82.8 98v.3h.3zM82.8 104.6v.3h.3zM83 111.2l-.2 .2 .2 .2 .1-.1zM82.8 118v.3h.2l.1-.3zM82.8 124.6v.3h.2l.1-.3zM83 130.2l-.2 .1 .2 .3 .1-.2zM112.8 88.1l.3 .2v-.2zM119.4 88.1l.3 .2v-.2zM128.8 93.9v.3h.1l.2-.2zM128.8 87.3v.3h.1l.2-.2zM128.8 80.7v.2h.1l.2-.2zM128.8 74.1v.2h.1l.2-.2zM128.8 67.4v.3h.1l.2-.3zM126 67.4l.3 .3v-.3zM119.4 67.4l.3 .3v-.3zM112.8 67.4l.3 .3v-.3zM106.2 67.4l.1 .3 .2-.3zM107 68.1l.1 .1zM106.2 74.1v.2h.3v-.2zM106.2 80.7v.2h.3v-.2zM106.2 87.3v.3h.3v-.3zM106.2 93.9v.3h.3v-.3zM106.2 100.5v.3h.3v-.3zM106.2 107.1v.3h.3v-.3zM112.8 109.8v.2h.3v-.2zM110.2 90.9v15.2h13.2v-15.2zM119.4 109.8v.2h.3v-.2zM128.8 100.5v.3h.3zM128.8 107.1v.3h.3zM128.8 113.8v.2h.3zM128.8 120.4v.2h.3zM128.9 127l-.1 .1 .1 .3 .2-.1zM128.9 130.2l-.1 .1 .1 .3 .2-.2zM126.2 130.2l-.2 .1 .2 .3 .1-.2zM119.6 130.2l-.2 .1 .2 .3 .1-.2zM110.2 111.9v15.1h13.2v-15.1zM113 130.2l-.2 .1 .2 .3 .1-.2zM106.3 113.8l-.1 .2h.3zM106.3 120.4l-.1 .2h.3zM106.3 127l-.1 .1 .1 .3 .2-.1zM106.3 130.2l-.1 .1 .1 .3 .2-.2zM136.6 87l-.1 .2 .2 .1 .2-.1zM135.5 69.3v17.1h15.5v-17.1zM143.2 87v.3h.3zM152.2 93.9v.3h.3v-.3zM152.2 87.3v.3h.3v-.3zM149.8 87v.3h.3zM152.2 80.7v.2h.3v-.2zM152.2 74.1v.2h.3v-.2zM152.2 67.4l.1 .3 .2-.3zM149.5 67.4v.3h.2l.1-.3zM142.9 67.4l-.1 .2 .3 .1 .1-.1zM136.2 67.4l.3 .3v-.3zM129.6 67.4l.3 .3v-.3zM130.4 68.1l.1 .1zM129.6 74.1l.3 .2v-.2zM129.6 80.7l.3 .2v-.2zM129.7 87.3l-.1 .1 .3 .2v-.3zM129.7 93.9l-.1 .1 .3 .2v-.3zM135.5 89.1v13.8h15.5v-13.8zM129.6 100.7v.1h.3v-.3zM136.6 104.8l-.1 .1 .2 .1 .2-.1zM143.2 104.8v.2h.1l.2-.1zM149.8 104.8v.2h.1l.2-.1zM152.2 100.5v.3h.3v-.3zM152.2 107.1v.3h.3v-.3zM152.3 113.8l-.1 .2h.3zM152.3 120.4l-.1 .2h.3zM152.3 127l-.1 .1 .1 .3 .2-.1zM152.3 130.2l-.1 .1 .1 .3 .2-.2zM149.7 130.2l-.2 .1 .2 .3 .1-.2zM142.9 130.2l-.1 .1 .1 .3 .3-.3zM136.3 130.2l-.1 .1 .1 .3 .2-.2zM129.7 107.1l-.1 .3h.3v-.3zM129.7 113.8l-.1 .2h.3v-.2zM129.7 120.4l-.1 .2h.3v-.2zM129.7 127l-.1 .1 .1 .3 .2-.1zM129.7 130.2l-.1 .1 .1 .3 .2-.2zM188.4 99.2v.3h.2zM181.8 99.2v.3h.2zM175.2 99.2l-.2 .1 .3 .2 .1-.2zM168.6 99.2l-.2 .3h.3v-.3zM162 99.2l-.2 .3h.3v-.3zM155.2 99.2v.3h.3v-.3zM153.1 95.9l-.1 .1 .2 .2 .2-.3zM153.1 102.5l-.1 .1 .2 .2 .2-.3zM155.4 109.7l-.2 .1 .2 .2 .1-.1zM153.1 109.1l-.1 .2 .2 .1 .2-.3zM162 109.7l-.2 .1 .2 .2 .1-.1zM168.4 109.8l.2 .2 .1-.2-.1-.1zM175.2 109.7l-.2 .2 .2 .1 .2-.1zM181.9 109.7l-.1 .1 .1 .2 .1-.1zM188.4 109.8l.1 .2 .1-.2-.1-.1zM153.1 115.7l-.1 .2 .2 .1 .2-.1zM155.2 120.2v.3h.3v-.3zM153.1 122.4l-.1 .1 .2 .1 .2-.1zM153.1 129l-.1 .1 .2 .1 .2-.1zM153 130.3l.2 .3 .2-.2-.2-.2zM155.4 130.2l-.2 .1 .2 .3 .1-.2zM162 130.2l-.2 .1 .2 .3 .1-.2zM161.8 120.2l.3 .3v-.3zM168.4 120.2l.3 .3v-.3zM168.4 130.3l.2 .3 .1-.3-.1-.1zM175 130.3l.2 .3 .2-.3-.2-.1zM175.2 120.2l-.2 .2 .3 .1 .1-.1zM181.8 120.2v.3h.1l.1-.3zM188.4 120.2v.3h.1l.1-.3zM181.9 130.2l-.1 .1 .1 .3 .1-.2zM188.4 130.3l.1 .3 .1-.3-.1-.1zM195 130.3l.1 .3 .2-.3-.2-.1zM195 129v.2h.1l.2-.1zM195 122.4v.2h.1l.2-.1zM195 115.7v.3h.1l.2-.1zM195 109.1v.3h.1l.2-.3zM195 102.5v.3h.1l.2-.3zM195 95.9v.3h.1l.2-.3zM195 89.3v.2h.1l.2-.2zM194.3 89.9l.2 .2zM188.4 89.3v.2h.1l.1-.2zM181.8 89.3v.2h.1l.1-.2zM175.2 89.3l-.2 .1 .3 .1 .1-.1zM168.4 89.3l.3 .2v-.2zM161.8 89.3l.3 .2v-.2zM155.2 89.3l.3 .2v-.2zM153.1 89.3l-.1 .1 .2 .1 .2-.2zM35.7 64.7h23.4v66.1h-23.4zM12.3 64.7h23.4v66.1h-23.4zM59.1 64.7h23.3v66.1h-23.3zM82.4 64.7h23.6v66.1h-23.6zM106 67h23.3v63.8h-23.3zM129.3 67h23.4v63.8h-23.4zM152.7 88.9h42.8v41.9h-42.8zM152.7 69h10.5v19.9h-10.5zM163.2 69h10.4v19.9h-10.4zM173.6 69h10.3v19.9h-10.3zM183.9 69h10.4v19.9h-10.4z" fill-rule="evenodd" fill="#e8e8e8" stroke="#e8e8e8" stroke-width=".26"/>
<text font-size="6.3" x="10.7" y="20.1">Nest Detail</text>
<g font-size="2.8">
<text x="10.7" y="13.1">ProNest</text>
<text x="247.1" y="13.1">1499735 CNC - 1</text>
<text x="21.1" y="29">Machine:</text>
<text x="34.8" y="29">7308 &amp; 7309 Fibrebond-ALLtra XPR(CAP407;N2M)</text>
<text x="163.1" y="29">Nest:</text>
<text x="172" y="29">3 of 4</text>
<text x="11" y="32.8">Output file name:</text>
<text x="151.3" y="32.9">Base feedrate:</text>
<text x="172" y="32.9">150.000 in./min</text>
<text x="21.7" y="36.7">Material:</text>
<text x="24.7" y="40.5">Class:</text>
<text x="34.8" y="36.7">MS 0.250 in.</text>
<text x="34.8" y="40.5">130Amp O2/Air</text>
<text x="149.3" y="40.5">Production time:</text>
<text x="157" y="36.7">Base kerf:</text>
<text x="172" y="36.7">0.091 in.</text>
<text x="172" y="40.5">0:52:26</text>
<text x="11.6" y="44.3">Plate dimension:</text>
<text x="34.8" y="44.3">338.000 × 121.000 in.</text>
<text x="149.9" y="44.3">Total cut length:</text>
<text x="172" y="44.3">3131.567 in.</text>
<text x="12.3" y="48.1">Nest dimension:</text>
<text x="19.6" y="51.8">Times cut:</text>
<text x="34.8" y="48.1">332.973 × 120.846 in.</text>
<text x="34.8" y="51.9">1</text>
<text x="150.2" y="51.9">Crop utilization:</text>
<text x="153" y="48.1">Total pierces:</text>
<text x="172" y="48.1">273</text>
<text x="172" y="51.9">81.60%</text>
<text x="11.6" y="55.7">Processes used:</text>
<text x="34.8" y="55.7">Plasma</text>
<text x="153.5" y="55.7">Plate weight:</text>
<text x="172" y="55.7">2893.5 lb</text>
<text x="45.1" y="77.3">1-1</text>
<text x="68.4" y="77.3">1-2</text>
<text x="91.8" y="77.3">1-3</text>
<text x="114.5" y="79.1">1-4</text>
<text x="155.6" y="84.7">1-7</text>
<text x="165.9" y="84.7">1-8</text>
<text x="176.4" y="84.7">1-9</text>
<text x="185.9" y="84.7">1-10</text>
<text x="182.8" y="105.6">1-6</text>
<text x="12.6" y="110.4">1-11</text>
<text x="138.7" y="116.7">1-5</text>
<text x="12.6" y="142.6">Sequence</text>
<text x="31.4" y="142.6">Sub</text>
<text x="14" y="146">Number</text>
<text x="28.7" y="146">Number</text>
<text x="52.4" y="144.3">Part</text>
<text x="87.8" y="144.3">Size</text>
<text x="117.7" y="144.3">Weight</text>
<text x="141" y="144.3">Reference</text>
<text x="18.5" y="153.6">1</text>
<text x="33.3" y="153.6">1</text>
<text x="48.4" y="153.6">1502183-1</text>
<text x="77.8" y="153.6">119.750 × 42.375 in.</text>
<text x="117.3" y="153.6">358.6 lb</text>
<text x="18.5" y="158.7">1</text>
<text x="33.3" y="158.7">2</text>
<text x="48.4" y="158.7">1502183-1</text>
<text x="77.8" y="158.7">119.750 × 42.375 in.</text>
<text x="117.3" y="158.7">358.6 lb</text>
<text x="18.5" y="163.8">1</text>
<text x="33.3" y="163.8">3</text>
<text x="48.4" y="163.8">1502183-1</text>
<text x="77.8" y="163.8">119.750 × 42.375 in.</text>
<text x="117.3" y="163.8">358.6 lb</text>
<text x="18.5" y="168.8">1</text>
<text x="18.5" y="173.9">1</text>
<text x="33.3" y="168.8">4</text>
<text x="33.3" y="173.9">5</text>
<text x="48.4" y="168.8">1502184-1</text>
<text x="48.4" y="173.9">1502182-1</text>
<text x="77.8" y="168.8">115.250 × 42.375 in.</text>
<text x="77.8" y="173.9">115.250 × 42.375 in.</text>
<text x="117.3" y="168.8">251.7 lb</text>
<text x="117.3" y="173.9">234.1 lb</text>
<text x="18.5" y="179">1</text>
<text x="33.3" y="179">6</text>
<text x="49.7" y="179">1502193</text>
<text x="78.5" y="179">77.500 × 75.750 in.</text>
<text x="117.3" y="179">414.7 lb</text>
<text x="18.5" y="184.1">1</text>
<text x="33.3" y="184.1">7</text>
<text x="49.7" y="184.1">1502209</text>
<text x="78.5" y="184.1">36.000 × 18.750 in.</text>
<text x="118.1" y="184.1">47.8 lb</text>
<text x="18.5" y="189.2">1</text>
<text x="33.3" y="189.2">8</text>
<text x="49.7" y="189.2">1502209</text>
<text x="78.5" y="189.2">36.000 × 18.750 in.</text>
<text x="118.1" y="189.2">47.8 lb</text>
<text x="18.5" y="194.2">1</text>
<text x="33.3" y="194.2">9</text>
<text x="49.7" y="194.2">1502209</text>
<text x="78.5" y="194.2">36.000 × 18.750 in.</text>
<text x="118.1" y="194.2">47.8 lb</text>
<text x="10.7" y="205.2">2/26/2024 1:36:38 PM</text>
<text x="120.5" y="205.2">www.hypertherm.com/cam</text>
<text x="260.8" y="205.2">3 of 6</text>
</g>
</svg>
